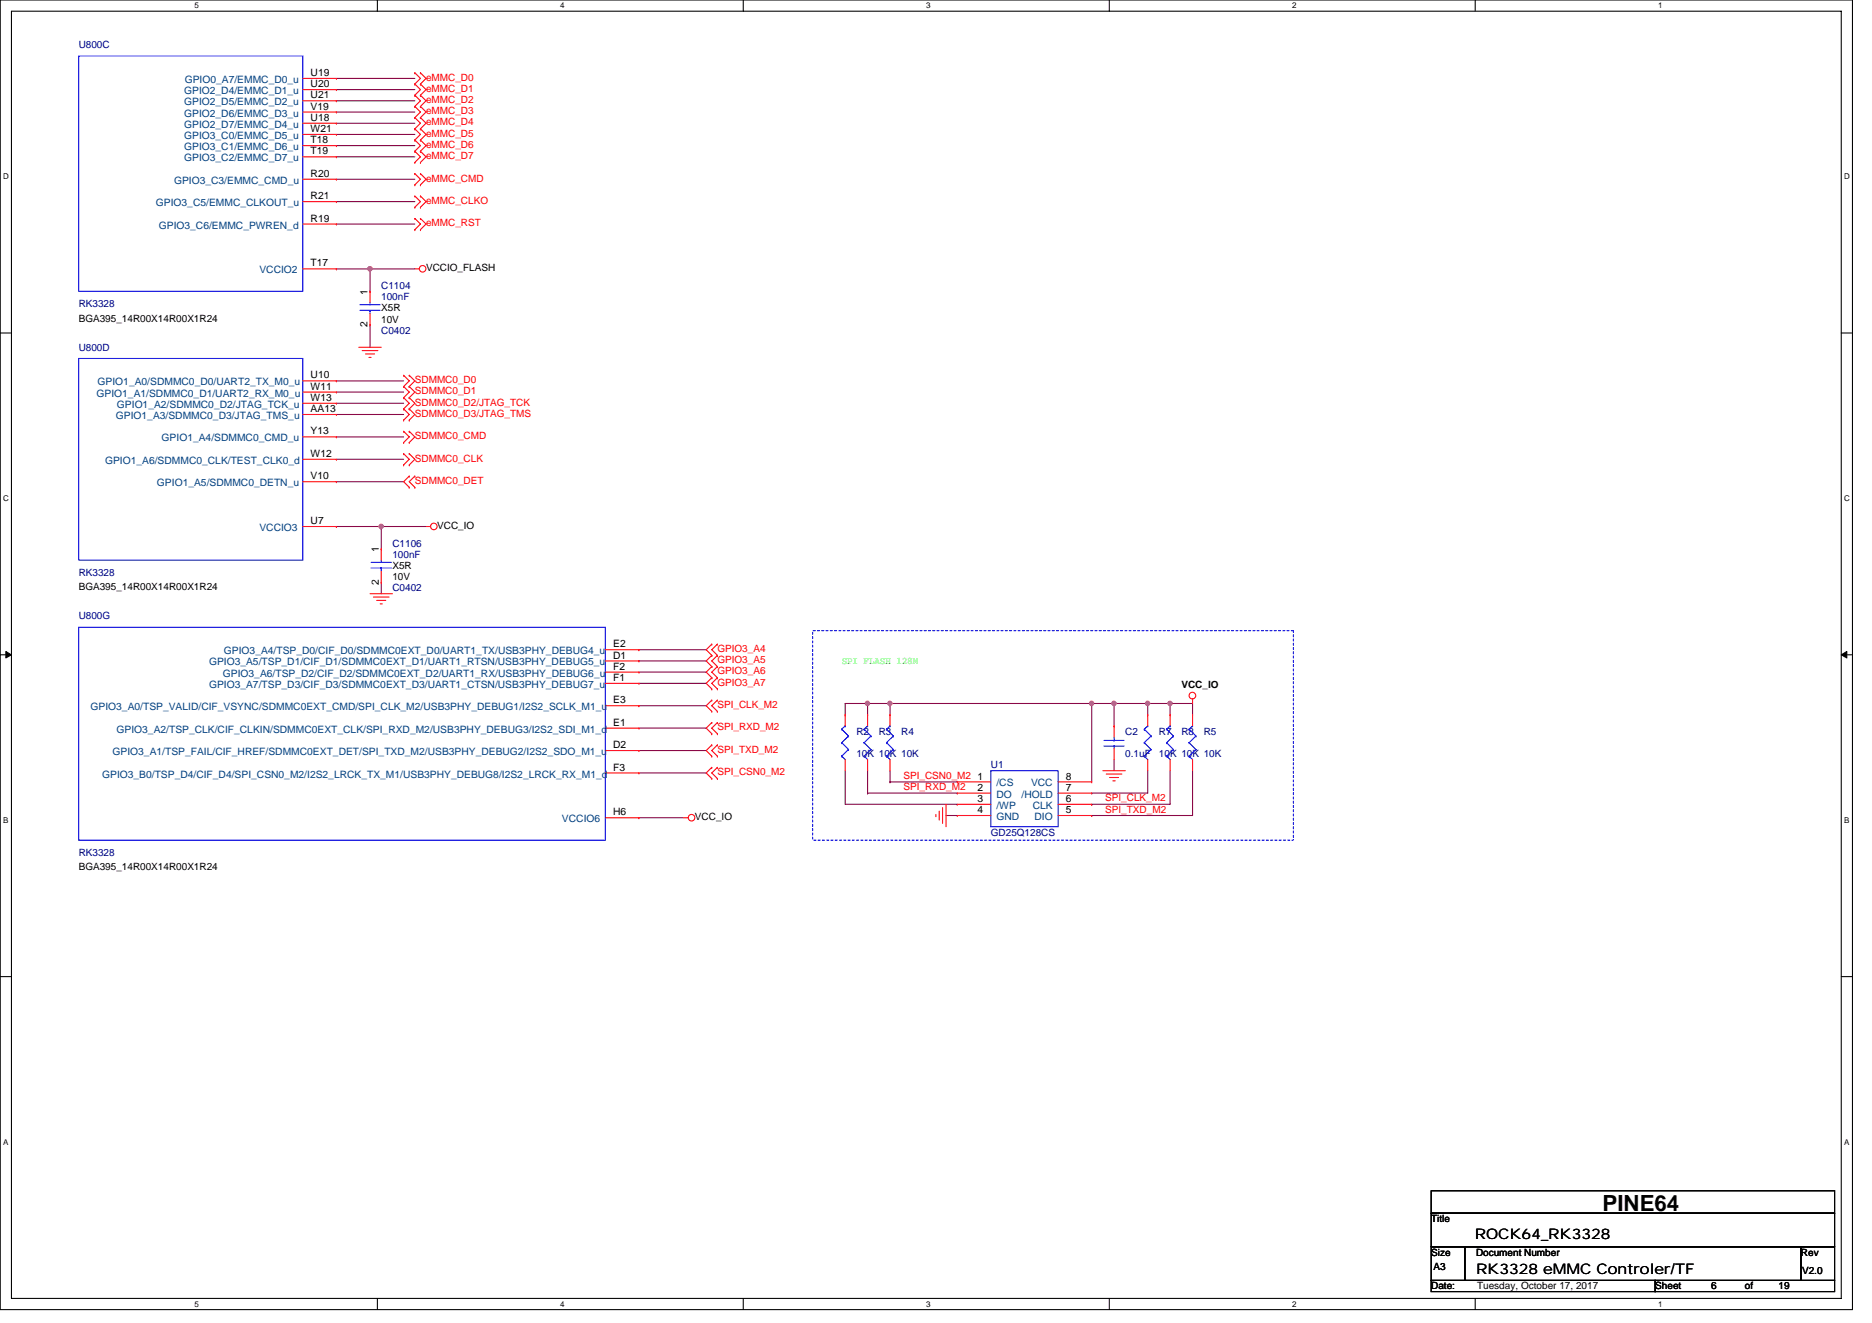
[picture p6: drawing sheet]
<svg xmlns="http://www.w3.org/2000/svg" width="297mm" height="210mm" viewBox="0 0 297 210" stroke-linecap="round" stroke-linejoin="round" font-family="sans-serif">
<path d="M0 0h293.9v207.9h-293.9zM1.8 1.8h290.4v204.3h-290.4z" fill="none" stroke="#000" stroke-width=".17"/>
<g fill="#fff">
<path d="M30.8 .2h.7v1.4h-.7z"/>
<path d="M30.8 206.3h.7v1.4h-.7z"/>
</g>
<path d="M59.9 0v1.8M59.9 206.1v1.8" fill="none" stroke="#000" stroke-width=".17"/>
<g fill="#fff">
<path d="M88.9 .2h.7v1.4h-.7z"/>
<path d="M88.9 206.3h.7v1.4h-.7z"/>
</g>
<path d="M117.9 0v1.8M117.9 206.1v1.8" fill="none" stroke="#000" stroke-width=".17"/>
<g fill="#fff">
<path d="M147 .2h.7v1.4h-.7z"/>
<path d="M147 206.3h.7v1.4h-.7z"/>
</g>
<path d="M176 0v1.8M176 206.1v1.8" fill="none" stroke="#000" stroke-width=".17"/>
<g fill="#fff">
<path d="M205 .2h.7v1.4h-.7z"/>
<path d="M205 206.3h.7v1.4h-.7z"/>
</g>
<path d="M234.1 0v1.8M234.1 206.1v1.8" fill="none" stroke="#000" stroke-width=".17"/>
<g fill="#fff">
<path d="M263.1 .2h.7v1.4h-.7z"/>
<path d="M263.1 206.3h.7v1.4h-.7z"/>
<path d="M.5 27.3h.9v1.4h-.9z"/>
<path d="M292.6 27.3h.9v1.4h-.9z"/>
<path d="M.5 78.4h.9v1.4h-.9z"/>
<path d="M292.6 78.4h.9v1.4h-.9z"/>
</g>
<path d="M0 52.9h1.8M292.2 52.9h1.7" fill="none" stroke="#000" stroke-width=".17"/>
<g fill="#fff">
<path d="M.5 129.5h.8v1.4h-.8z"/>
<path d="M292.6 129.5h.9v1.4h-.9z"/>
</g>
<path d="M0 103.9h1.8M292.2 103.9h1.7" fill="none" stroke="#000" stroke-width=".17"/>
<path d="M.9 103.4l.9 .5-.9 .5zM292.2 103.9l.8-.5v1z" fill="#000" stroke="#000" stroke-width=".16"/>
<g fill="#fff">
<path d="M.5 180.5h.8v1.4h-.8z"/>
<path d="M292.6 180.5h.9v1.4h-.9z"/>
</g>
<path d="M0 155h1.8M292.2 155h1.7M227.1 189h64v3.6h-64zM227.1 192.6h64v5.3h-64zM227.1 197.9h5.3v5.3h-5.3zM232.4 197.9h53.4v5.3h-53.4zM285.8 197.9h5.3v5.3h-5.3zM227.1 203.2h35.6v1.8h-35.6zM262.7 203.2h28.4v1.8h-28.4z" fill="none" stroke="#000" stroke-width=".17"/>
<path d="M128.9 100.1h76.3v33.2h-76.3z" fill="none" stroke="#00f" stroke-width=".17" stroke-dasharray=".3 .3"/>
<g fill="none" stroke="#800040" stroke-width=".17">
<path d="M53.4 14.2h12.4M53.4 16h12.4M53.4 17.8h12.4M53.4 12.4h12.4M53.4 19.6h12.4M53.4 23.1h12.4M53.4 32h12.4M53.4 35.6h12.4M53.4 28.4h12.4M53.4 24.9h12.4M53.4 21.3h12.4M53.4 42.7h.1"/>
<path d="M53.4 42.7h5.3M58.7 42.7v3.5M58.7 51.6v3.5M58.7 42.7h7.1M53.4 72.9h10.6M53.4 69.3h10.6M53.4 76.5h10.6M53.4 65.8h10.6M53.4 64h10.6M53.4 62.2h10.6M53.4 60.5h10.6M53.4 83.6h.1"/>
<path d="M53.4 83.6h7.1M60.5 92.5v1.7M67.6 83.6h-7.1v3.5M101.4 103.1h10.7M101.4 119.1h10.7M101.4 115.6h10.7M101.4 112h10.7M101.4 108.5h10.7M101.4 106.7h10.7M101.4 104.9h10.7M137.7 111.7h.1M137.7 111.7h-3.6v1.7"/>
<path d="M137.7 111.7h35.5M137.7 111.7v1.7M141.2 111.7h.1M141.2 111.7v1.7M173.2 111.7h3.6M173.2 111.7v12.4M176.8 111.7h5.3M176.8 111.7h.1M176.8 111.7v3.5M182.1 111.7v1.7M182.1 111.7h.1M182.1 111.7h3.6"/>
<path d="M185.7 111.7v1.7M185.7 111.7h3.5v1.7M101.4 129.8h7.1M101.4 122.7h10.7M134.1 122.3v5.4h17.8M137.7 125.9h.1M137.7 122.3v3.6M137.7 125.9h14.2M141.2 124.1h.1M141.2 122.3v1.8M141.2 124.1h10.7M150.1 129.4h1.8"/>
<path d="M173.2 129.4h.1M173.2 127.7h.1M176.8 120.5v1.8M182.1 122.3v3.6h-8.9M185.7 122.3v5.4h-12.5M189.2 122.3v7.1h-16"/>
</g>
<g fill="#f0f" stroke="#f0f" stroke-width=".17">
<circle cx="60.5" cy="83.6" r=".35"/>
<circle cx="58.7" cy="42.7" r=".35"/>
<circle cx="185.6" cy="111.6" r=".34"/>
<circle cx="182.1" cy="111.6" r=".34"/>
<circle cx="173.2" cy="111.6" r=".34"/>
<circle cx="141.2" cy="111.6" r=".34"/>
<circle cx="137.6" cy="111.6" r=".34"/>
<circle cx="176.8" cy="111.6" r=".34"/>
</g>
<g fill="none" stroke="#f00" stroke-width=".17">
<path d="M48 12.4h5.4M48 14.2h5.4M48 16h5.4M48 17.8h5.4M48 19.6h5.4M53.4 12.4h.1M53.4 14.2h.1M53.4 16h.1M53.4 17.8h.1M53.4 19.6h.1M65.8 13.3h.1M65.8 11.6h.1"/>
<path d="M65.8 15.1h.1M65.8 16.9h.1M65.8 18.7h.1M65.8 11.6l.9 .8-.9 .9M65.8 13.3l.9 .9-.9 .9M65.8 15.1l.9 .9-.9 .9M65.8 16.9l.9 .9-.9 .9M65.8 18.7l.9 .9-.9 .8M66.7 13.3h.1M66.7 11.6h.1M66.7 15.1h.1M66.7 16.9h.1"/>
<path d="M66.7 18.7h.1M66.7 11.6l.9 .8-.9 .9M66.7 13.3l.9 .9-.9 .9M66.7 15.1l.9 .9-.9 .9M66.7 16.9l.9 .9-.9 .9M66.7 18.7l.9 .9-.9 .8M48 21.3h5.4M48 23.1h5.4M48 24.9h5.4M48 28.4h5.4M48 32h5.4M48 35.6h5.4"/>
<path d="M53.4 21.3h.1M53.4 23.1h.1M53.4 24.9h.1M53.4 28.4h.1M53.4 32h.1M53.4 35.6h.1M65.8 24h.1M65.8 22.2h.1M65.8 20.4h.1M65.8 25.8h.1M65.8 29.3h.1M65.8 27.6h.1"/>
<path d="M65.8 36.4h.1M65.8 34.7h.1M65.8 32.9h.1M65.8 31.1h.1M65.8 22.2l.9 .9-.9 .9M65.8 20.4l.9 .9-.9 .9M65.8 24l.9 .9-.9 .9M65.8 27.6l.9 .8-.9 .9M65.8 34.7l.9 .9-.9 .8M65.8 31.1l.9 .9-.9 .9M66.7 24h.1M66.7 22.2h.1"/>
<path d="M66.7 20.4h.1M66.7 25.8h.1M66.7 29.3h.1M66.7 27.6h.1M66.7 36.4h.1M66.7 34.7h.1M66.7 32.9h.1M66.7 31.1h.1M66.7 22.2l.9 .9-.9 .9M66.7 20.4l.9 .9-.9 .9M66.7 24l.9 .9-.9 .9M66.7 27.6l.9 .8-.9 .9"/>
<path d="M66.7 34.7l.9 .9-.9 .8M66.7 31.1l.9 .9-.9 .9M48 42.7h5.4M53.4 42.7h.1M56.9 55.1h3.6M57.5 55.6h2.5M58 56.2h1.4M58.5 56.7h.4M58.7 46.2h.1M58.7 51.6h.1M58.7 46.2v1.8M58.7 49.8v1.8"/>
<path d="M64 59.6h.1M64 59.6l.9 .9-.9 .8M64.9 59.6h.1M64.9 59.6l.9 .9-.9 .8M65.8 42.7h.7M48 60.5h5.4M48 62.2h5.4M48 64h5.4M48 65.8h5.4M48 69.3h5.4M48 76.5h5.4M48 72.9h5.4"/>
<path d="M53.4 60.5h.1M53.4 62.2h.1M53.4 64h.1M53.4 65.8h.1M53.4 69.3h.1M53.4 76.5h.1M53.4 72.9h.1M64 73.8h.1M64 72h.1M64 70.2h.1M64 68.5h.1M64 64.9h.1"/>
<path d="M64 63.1h.1M64 66.7h.1M64 61.3h.1M64 72l.9 .9-.9 .9M64 68.5l.9 .8-.9 .9M64 63.1l.9 .9-.9 .9M64 64.9l.9 .9-.9 .9M64 61.3l.9 .9-.9 .9M64.9 73.8h.1M64.9 72h.1M64.9 70.2h.1M64.9 68.5h.1"/>
<path d="M64.9 75.6h.1M64.9 77.3h.1M64.9 64.9h.1M64.9 63.1h.1M64.9 66.7h.1M64.9 61.3h.1M64.9 72l.9 .9-.9 .9M64.9 68.5l.9 .8-.9 .9M64.9 75.6l-.9 .9 .9 .8M64.9 63.1l.9 .9-.9 .9M64.9 64.9l.9 .9-.9 .9M64.9 61.3l.9 .9-.9 .9"/>
<path d="M65.8 77.3h.1M65.8 75.6h.1M65.8 75.6l-.9 .9 .9 .8M48 83.6h5.4M53.4 83.6h.1M58.7 94.2h3.6M59.2 94.8h2.5M59.8 95.3h1.4M60.3 95.8h.4M60.5 87.1h.1M60.5 92.5h.1M60.5 87.1v1.8"/>
<path d="M60.5 90.7v1.8M67.6 83.6h.7M96.1 115.6h5.3M96.1 112h5.3M96.1 119.1h5.3M96.1 103.1h5.3M96.1 104.9h5.3M96.1 106.7h5.3M96.1 108.5h5.3M101.4 115.6h.1M101.4 112h.1M101.4 119.1h.1"/>
<path d="M101.4 103.1h.1M101.4 104.9h.1M101.4 106.7h.1M101.4 108.5h.1M112.9 102.2h.1M112.9 104h.1M112.9 118.2h.1M112.9 114.7h.1M112.9 116.5h.1M112.9 111.1h.1M112.9 112.9h.1M112.9 107.6h.1"/>
<path d="M112.9 109.3h.1M112.9 105.8h.1M112.9 102.2l-.8 .9 .8 .9M112.9 118.2l-.8 .9 .8 .9M112.9 114.7l-.8 .9 .8 .9M112.9 111.1l-.8 .9 .8 .9M112.9 107.6l-.8 .9 .8 .8M112.9 105.8l-.8 .9 .8 .9M112.9 104l-.8 .9 .8 .9M113.8 104h.1M113.8 102.2h.1M113.8 118.2h.1"/>
<path d="M113.8 116.5h.1M113.8 114.7h.1M113.8 112.9h.1M113.8 111.1h.1M113.8 109.3h.1M113.8 107.6h.1M113.8 105.8h.1M113.8 102.2l-.9 .9 .9 .9M113.8 118.2l-.9 .9 .9 .9M113.8 114.7l-.9 .9 .9 .9M113.8 111.1l-.9 .9 .9 .9M113.8 107.6l-.9 .9 .9 .8"/>
<path d="M113.8 105.8l-.9 .9 .9 .9M113.8 104l-.9 .9 .9 .9M134.1 113.4h.1M134.1 113.4v1.8M137.7 113.4h.1M137.7 113.4v1.8M141.2 113.4h.1M141.2 113.4v1.8M176.8 118.8v1.7M176.8 115.2h.1M176.8 115.2v1.8M182.1 113.4h.1"/>
<path d="M182.1 113.4v1.8M185.7 113.4h.1M185.7 113.4v1.8M189.2 111v.7M189.2 113.4h.1M189.2 113.4v1.8M96.1 122.7h5.3M96.1 129.8h5.3M101.4 122.7h.1M101.4 129.8h.1M108.5 129.8h.7M112.9 120h.1"/>
<path d="M112.9 121.8h.1M112.9 123.6h.1M112.9 121.8l-.8 .9 .8 .9M113.8 120h.1M113.8 123.6h.1M113.8 121.8h.1M113.8 121.8l-.9 .9 .9 .9M134.1 120.5v1.8M137.7 120.5v1.8M141.2 120.5v1.8M148.5 129.3v.3M149 128.7v1.5"/>
<path d="M149.6 128.2v2.5M150.1 127.7v3.5M151.9 124.1h.1M151.9 125.9h.1M151.9 127.7h.1M151.9 129.4h.1M151.9 124.1h5.3M151.9 125.9h5.3M151.9 127.7h5.3M151.9 129.4h5.3M167.9 124.1h5.3M167.9 125.9h5.3"/>
<path d="M167.9 127.7h5.3M167.9 129.4h5.3M173.2 129.4h.1M173.2 127.7h.1M173.2 125.9h.1M173.2 124.1h.1M175 122.3h3.6M175.5 122.9h2.5M176.1 123.4h1.4M176.6 123.9h.4M182.1 120.5v1.8M185.7 120.5v1.8"/>
<path d="M189.2 120.5v1.8"/>
<circle cx="67.1" cy="42.7" r=".52"/>
<circle cx="68.8" cy="83.6" r=".52"/>
<circle cx="189.2" cy="110.4" r=".53"/>
<circle cx="109.7" cy="129.8" r=".52"/>
</g>
<g fill="none" stroke="#00f" stroke-width=".17">
<path d="M12.5 8.9h35.5v37.3h-35.5zM12.5 56.9h35.5v32h-35.5zM57.1 49.3h3.2M57.1 48.4h3.2M58.7 48v.4M58.7 49.3h.1M58.7 49.3v.5M12.5 99.6h83.6v33.7h-83.6zM58.9 90.1h3.2M58.9 89.3h3.2M60.5 88.9v.4M60.5 90.1h.1"/>
<path d="M60.5 90.1v.6M133.6 117.9h.1M133.6 115.7h.1M133.6 117.9l1 1.1M133.6 115.7l1 1.1M134.1 115.2h.1M134.1 115.2l-.5 .5M134.6 119h.1M134.6 116.8h.1M134.6 119l-1 1M134.6 116.8l-1 1.1M137.1 117.9h.1"/>
<path d="M137.1 115.7h.1M137.1 117.9l1.1 1.1M137.1 115.7l1.1 1.1M137.7 115.2h.1M137.7 115.2l-.6 .5M138.2 119h.1M138.2 116.8h.1M138.2 119l-1.1 1M138.2 116.8l-1.1 1.1M140.7 117.9h.1M140.7 115.7h.1M140.7 117.9l1 1.1"/>
<path d="M140.7 115.7l1 1.1M141.2 115.2h.1M141.2 115.2l-.5 .5M141.7 119h.1M141.7 116.8h.1M141.7 119l-1 1M141.7 116.8l-1 1.1M175.2 117.5h3.2M175.2 118.4h3.2M176.8 118.4v.4M176.8 117.5h.1M176.8 117v.5"/>
<path d="M181.6 117.9h.1M181.6 115.7h.1M181.6 117.9l1 1.1M181.6 115.7l1 1.1M182.1 115.2h.1M182.1 115.2l-.5 .5M182.6 119h.1M182.6 116.8h.1M182.6 119l-1 1M182.6 116.8l-1 1.1M185.1 117.9h.1M185.1 115.7h.1"/>
<path d="M185.1 117.9l1.1 1.1M185.1 115.7l1.1 1.1M185.7 115.2h.1M185.7 115.2l-.6 .5M186.2 119h.1M186.2 116.8h.1M186.2 119l-1.1 1M186.2 116.8l-1.1 1.1M188.7 117.9h.1M188.7 115.7h.1M188.7 117.9l1.1 1.1M188.7 115.7l1.1 1.1"/>
<path d="M189.2 115.2h.1M189.2 115.2l-.5 .5M189.8 119h.1M189.8 116.8h.1M189.8 119l-1.1 1M189.8 116.8l-1.1 1.1M133.6 120h.1M133.6 120l.5 .5M137.1 120h.1M137.1 120l.6 .5M140.7 120h.1M140.7 120l.5 .5"/>
<path d="M157.2 122.3h10.7v8.9h-10.7zM181.6 120h.1M181.6 120l.5 .5M185.1 120h.1M185.1 120l.6 .5M188.7 120h.1M188.7 120l.5 .5"/>
</g>
<text font-size="3.5" x="254.3" y="192.3">PINE64</text>
<g font-size="2.3">
<text x="234" y="196.7">ROCK64_RK3328</text>
<text x="234.2" y="202.2">RK3328 eMMC Controler/TF</text>
</g>
<g font-size="1.6" fill="#000080">
<text x="12.5" y="7.6">U800C</text>
<text x="60.5" y="45.9">C1104</text>
<text x="60.5" y="47.6">100nF</text>
<text x="12.5" y="48.7">RK3328</text>
<text x="60.5" y="53">C0402</text>
<text x="12.5" y="55.6">U800D</text>
<text x="62.3" y="86.8">C1106</text>
<text x="62.3" y="88.5">100nF</text>
<text x="12.5" y="91.4">RK3328</text>
<text x="62.3" y="93.9">C0402</text>
<text x="12.5" y="98.3">U800G</text>
<text x="135.9" y="116.6">R2</text>
<text x="139.4" y="116.6">R3</text>
<text x="143" y="116.6">R4</text>
<text x="178.6" y="116.6">C2</text>
<text x="183.9" y="116.6">R7</text>
<text x="187.4" y="116.6">R8</text>
<text x="191" y="116.6">R5</text>
<text x="135.9" y="120.2">10K 10K 10K</text>
<text x="157.2" y="122">U1</text>
<text x="178.6" y="120.2">0.1uF</text>
<text x="183.9" y="120.2">10K 10K 10K</text>
<text x="12.5" y="135.8">RK3328</text>
<text x="157.2" y="132.6">GD25Q128CS</text>
</g>
<g font-size="1.6" fill="#004080">
<text x="29.2" y="14.9">GPIO2_D4/EMMC_D1_u</text>
<text x="29.2" y="16.7">GPIO2_D5/EMMC_D2_u</text>
<text x="29.3" y="13.2">GPIO0_A7/EMMC_D0_u</text>
<text x="29.2" y="18.5">GPIO2_D6/EMMC_D3_u</text>
<text x="29.2" y="20.3">GPIO2_D7/EMMC_D4_u</text>
<text x="29.2" y="22.1">GPIO3_C0/EMMC_D5_u</text>
<text x="29.2" y="23.8">GPIO3_C1/EMMC_D6_u</text>
<text x="27.6" y="29.2">GPIO3_C3/EMMC_CMD_u</text>
<text x="29.2" y="25.6">GPIO3_C2/EMMC_D7_u</text>
<text x="24.7" y="32.7">GPIO3_C5/EMMC_CLKOUT_u</text>
<text x="25.2" y="36.3">GPIO3_C6/EMMC_PWREN_d</text>
<text x="41.2" y="43.4">VCCIO2</text>
<text x="15.3" y="62.9">GPIO1_A1/SDMMC0_D1/UART2_RX_M0_u</text>
<text x="15.5" y="61.2">GPIO1_A0/SDMMC0_D0/UART2_TX_M0_u</text>
<text x="18.6" y="64.7">GPIO1_A2/SDMMC0_D2/JTAG_TCK_u</text>
<text x="18.4" y="66.5">GPIO1_A3/SDMMC0_D3/JTAG_TMS_u</text>
<text x="25.7" y="70.1">GPIO1_A4/SDMMC0_CMD_u</text>
<text x="16.7" y="73.6">GPIO1_A6/SDMMC0_CLK/TEST_CLK0_d</text>
<text x="24.9" y="77.2">GPIO1_A5/SDMMC0_DETN_u</text>
<text x="41.2" y="84.3">VCCIO3</text>
<text x="33.2" y="105.6">GPIO3_A5/TSP_D1/CIF_D1/SDMMC0EXT_D1/UART1_RTSN/USB3PHY_DEBUG5_u</text>
<text x="35.4" y="107.4">GPIO3_A6/TSP_D2/CIF_D2/SDMMC0EXT_D2/UART1_RX/USB3PHY_DEBUG6_u</text>
<text x="35.5" y="103.8">GPIO3_A4/TSP_D0/CIF_D0/SDMMC0EXT_D0/UART1_TX/USB3PHY_DEBUG4_u</text>
<text x="14.4" y="112.7">GPIO3_A0/TSP_VALID/CIF_VSYNC/SDMMC0EXT_CMD/SPI_CLK_M2/USB3PHY_DEBUG1/I2S2_SCLK_M1_u</text>
<text x="33.2" y="109.2">GPIO3_A7/TSP_D3/CIF_D3/SDMMC0EXT_D3/UART1_CTSN/USB3PHY_DEBUG7_u</text>
<text x="17.9" y="119.8">GPIO3_A1/TSP_FAIL/CIF_HREF/SDMMC0EXT_DET/SPI_TXD_M2/USB3PHY_DEBUG2/I2S2_SDO_M1_u</text>
<text x="18.5" y="116.3">GPIO3_A2/TSP_CLK/CIF_CLKIN/SDMMC0EXT_CLK/SPI_RXD_M2/USB3PHY_DEBUG3/I2S2_SDI_M1_d</text>
<text x="16.2" y="123.4">GPIO3_B0/TSP_D4/CIF_D4/SPI_CSN0_M2/I2S2_LRCK_TX_M1/USB3PHY_DEBUG8/I2S2_LRCK_RX_M1_d</text>
<text x="158.1" y="124.8">/CS</text>
<text x="163.6" y="124.8">VCC</text>
<text x="89.2" y="130.5">VCCIO6</text>
<text x="158.1" y="126.6">DO</text>
<text x="158.1" y="128.4">/WP</text>
<text x="158.1" y="130.2">GND</text>
<text x="162.1" y="126.6">/HOLD</text>
<text x="163.9" y="128.4">CLK</text>
<text x="164.1" y="130.2">DIO</text>
</g>
<g font-size="1.6">
<text x="49.3" y="13.8">U20</text>
<text x="49.3" y="15.6">U21</text>
<text x="49.3" y="17.4">V19</text>
<text x="49.3" y="12.1">U19</text>
<text x="49.3" y="19.2">U18</text>
<text x="49.3" y="21">W21</text>
<text x="49.3" y="22.7">T18</text>
<text x="49.3" y="28.1">R20</text>
<text x="49.3" y="24.5">T19</text>
<text x="49.3" y="31.6">R21</text>
<text x="49.3" y="35.2">R19</text>
<text x="49.3" y="42.3">T17</text>
<text x="58.3" y="46.8" transform="rotate(-90 58.3 46.8)">1</text>
<text x="67.6" y="43">VCCIO_FLASH</text>
<text x="12.5" y="51">BGA395_14R00X14R00X1R24</text>
<text x="58.3" y="51.9" transform="rotate(-90 58.3 51.9)">2</text>
<text x="60.5" y="49.4">X5R</text>
<text x="60.5" y="51.2">10V</text>
<text x="49.3" y="61.8">W11</text>
<text x="49.3" y="63.6">W13</text>
<text x="49.3" y="65.4">AA13</text>
<text x="49.3" y="60.1">U10</text>
<text x="49.3" y="69">Y13</text>
<text x="49.3" y="72.5">W12</text>
<text x="49.3" y="76.1">V10</text>
<text x="49.3" y="83.2">U7</text>
<text x="69.4" y="83.9">VCC_IO</text>
<text x="60.1" y="87.7" transform="rotate(-90 60.1 87.7)">1</text>
<text x="12.5" y="93.7">BGA395_14R00X14R00X1R24</text>
<text x="60.1" y="92.8" transform="rotate(-90 60.1 92.8)">2</text>
<text x="62.3" y="90.3">X5R</text>
<text x="62.3" y="92.1">10V</text>
<text x="97.3" y="106.3">F2</text>
<text x="97.3" y="104.5">D1</text>
<text x="97.3" y="102.7">E2</text>
<text x="97.3" y="108.1">F1</text>
<text x="97.3" y="111.6">E3</text>
<text x="187.4" y="109.2">VCC_IO</text>
<text x="97.3" y="115.2">E1</text>
<text x="97.3" y="118.7">D2</text>
<text x="97.3" y="122.3">F3</text>
<text x="155.1" y="123.7">1</text>
<text x="155.1" y="125.5">2</text>
<text x="169.1" y="125.5">7</text>
<text x="169.1" y="123.7">8</text>
<text x="97.3" y="129.4">H6</text>
<text x="110.3" y="130.2">VCC_IO</text>
<text x="155.1" y="127.3">3</text>
<text x="155.1" y="129.1">4</text>
<text x="169.1" y="129.1">5</text>
<text x="169.1" y="127.3">6</text>
<text x="12.5" y="138.2">BGA395_14R00X14R00X1R24</text>
<text x="227.1" y="194">Title</text>
<text x="227.1" y="199.3">Size</text>
<text x="227.5" y="201.6">A3</text>
<text x="234.2" y="199.3">Document Number</text>
<text x="285.8" y="199.3">Rev</text>
<text x="285.9" y="202.2">V2.0</text>
<text x="227.1" y="204.6">Date:</text>
<text x="234.4" y="204.6">Tuesday, October 17, 2017</text>
<text x="262.7" y="204.6">Sheet</text>
<text x="271.5" y="204.6">6</text>
<text x="276.9" y="204.6">of</text>
<text x="282.2" y="204.6">19</text>
</g>
<g font-size="1.6" fill="#f00">
<text x="67.6" y="12.8">eMMC_D0</text>
<text x="67.6" y="14.6">eMMC_D1</text>
<text x="67.6" y="16.4">eMMC_D2</text>
<text x="67.6" y="23.5">eMMC_D6</text>
<text x="67.6" y="18.1">eMMC_D3</text>
<text x="67.6" y="19.9">eMMC_D4</text>
<text x="67.6" y="21.7">eMMC_D5</text>
<text x="67.6" y="25.3">eMMC_D7</text>
<text x="67.6" y="28.8">eMMC_CMD</text>
<text x="67.6" y="35.9">eMMC_RST</text>
<text x="67.6" y="32.4">eMMC_CLKO</text>
<text x="65.8" y="64.4">SDMMC0_D2/JTAG_TCK</text>
<text x="65.8" y="62.6">SDMMC0_D1</text>
<text x="65.8" y="60.8">SDMMC0_D0</text>
<text x="65.8" y="69.7">SDMMC0_CMD</text>
<text x="65.8" y="66.1">SDMMC0_D3/JTAG_TMS</text>
<text x="65.8" y="73.3">SDMMC0_CLK</text>
<text x="65.8" y="76.8">SDMMC0_DET</text>
<text x="113.8" y="103.5">GPIO3_A4</text>
<text x="113.8" y="107">GPIO3_A6</text>
<text x="113.8" y="105.3">GPIO3_A5</text>
<text x="113.8" y="112.4">SPI_CLK_M2</text>
<text x="113.8" y="108.8">GPIO3_A7</text>
<text x="113.8" y="119.5">SPI_TXD_M2</text>
<text x="113.8" y="115.9">SPI_RXD_M2</text>
<text x="113.8" y="123">SPI_CSN0_M2</text>
<text x="143.4" y="125.4">SPI_RXD_M2</text>
<text x="143.4" y="123.6">SPI_CSN0_M2</text>
<text x="175.4" y="129">SPI_TXD_M2</text>
<text x="175.4" y="127.2">SPI_CLK_M2</text>
</g>
<text font-size="1.6" fill="#0f0" x="133.6" y="105.4">SPI FLASH 128M</text>
<g font-size="1.3">
<text x="30.8" y="1.3">5</text>
<text x="88.9" y="1.3">4</text>
<text x="147" y="1.3">3</text>
<text x="205" y="1.3">2</text>
<text x="263.1" y="1.3">1</text>
<text x=".5" y="28.4">D</text>
<text x="292.6" y="28.4">D</text>
<text x=".5" y="79.5">C</text>
<text x="292.6" y="79.5">C</text>
<text x=".5" y="130.6">B</text>
<text x="292.6" y="130.6">B</text>
<text x=".5" y="181.7">A</text>
<text x="292.6" y="181.7">A</text>
<text x="30.8" y="207.4">5</text>
<text x="88.9" y="207.4">4</text>
<text x="147" y="207.4">3</text>
<text x="205" y="207.4">2</text>
<text x="263.1" y="207.4">1</text>
</g>
</svg>
